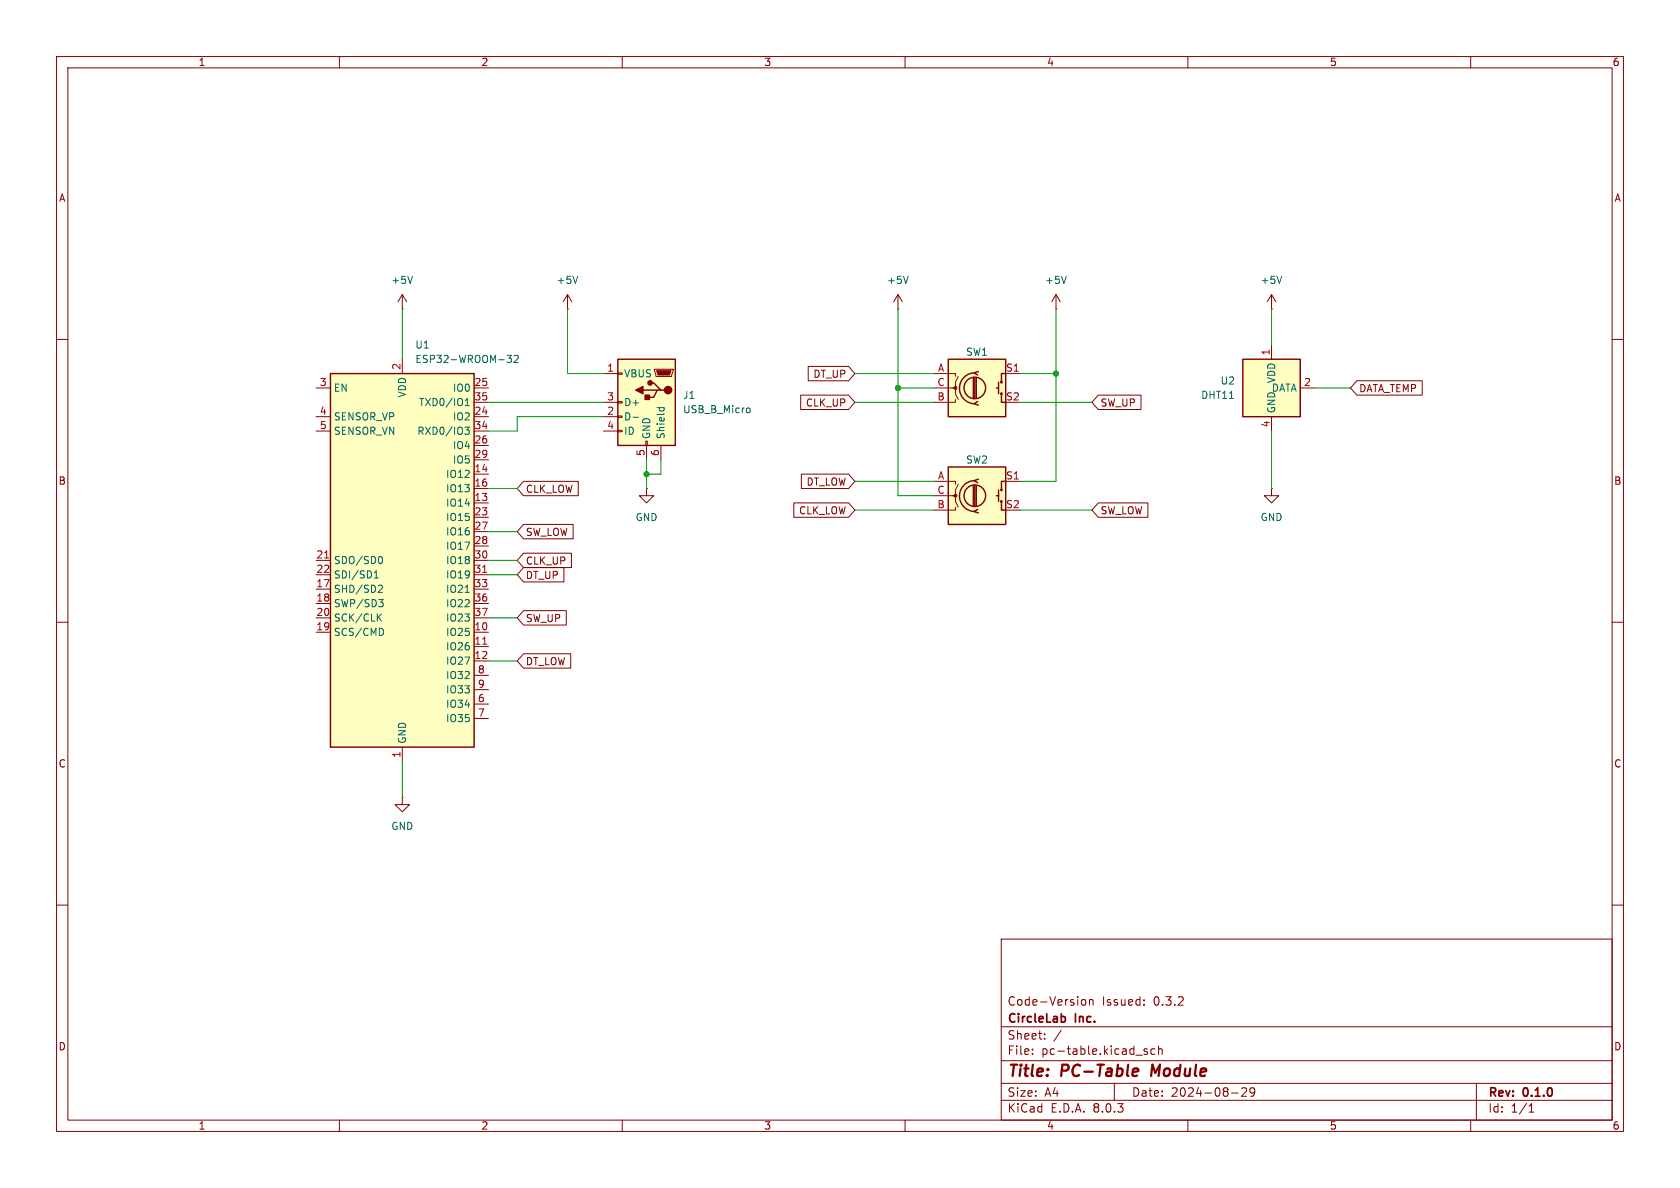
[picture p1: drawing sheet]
<svg xmlns="http://www.w3.org/2000/svg" width="297mm" height="210mm" viewBox="0 0 297 210" stroke-linecap="round" stroke-linejoin="round" font-family="sans-serif">
<g fill="none" stroke="#840000" stroke-width=".18">
<path d="M10 10h277v190h-277zM12 12h273v186h-273zM60 10v2M110 10v2M160 10v2M210 10v2M260 10v2M10 60h2M158.7 54.6h.1M158.7 52.1l-.7 1.2M158.7 52.1v2.5M158.7 52.1l.8 1.2"/>
<path d="M186.7 54.6h.1M186.7 52.1l-.8 1.2M186.7 52.1v2.5M186.7 52.1l.8 1.2M285 60h2M224.8 86.4v1.2h1.3l-1.3 1.3-1.3-1.3h1.3M224.8 86.4h.1M10 110h2M285 110h2M10 160h2M285 160h2M177 166h108v32h-108z"/>
<path d="M191.3 176.8l.4-.1 .3 .3-.1 .6-.2 .1-.4-.1M192.6 176.8l.2-.1 .4 .1v.9M192.6 176.7v1M202.2 176.8v.1M202.2 177.6v.1M60 198v2M110 198v2M160 198v2M177 194.5h108M177 191.5h108M177 187.5h108M177 181.5h108"/>
<path d="M182.5 186.3v.1M182.5 185.5v.1M184.7 183.6v.1M184.7 182.8v.1M187.6 182.1l-1.3 2M197 191.5v3M202.8 185.5l-.3-.1-.3 .2 .1 .2 .5 .2v.3h-.6M204.2 185.5l-.5-.1-.2 .3v.4l.1 .2h.6M204.8 185.5l.2-.1 .4 .1 .1 .9M204.8 184.9v1.5M210 198v2M217.7 193.2h1.2"/>
<path d="M219.5 192.4l.6-.1 .2 .1 .1 .3-.9 1.1h.9M221.8 192.9l-.3 .3h-.3l-.2-.3 .1-.5 .4-.1 .2 .1a.99 .99 0 0 1-.3 1.4h-.3M260 198v2M261 191.5v6.5M270.3 196.6h.9M270.3 195.5l.4-.4v1.5"/>
</g>
<path d="M200.6 188.9l.6 .1v.4l-1 .1M201 190.1l-.6 .1M203.7 188.2l-.2 2" fill="none" stroke="#840000" stroke-width=".4"/>
<path d="M188.1 179.7l.2 .3v.4l-.2 .3" fill="none" stroke="#840000" stroke-width=".3"/>
<path d="M160.6 48.8l-.5 1.3M188.5 48.8l-.4 1.3" fill="none" stroke="#006464" stroke-width=".18"/>
<path d="M219.7 63.5h10.2v10.2h-10.2z" fill="#ffffc2"/>
<path d="M219.7 63.5h10.2v10.2h-10.2z" fill="none" stroke="#840000" stroke-width=".25"/>
<path d="M224.8 54.6h.1M224.8 52.1v2.5M224.8 52.1l-.8 1.2M224.8 52.1l.8 1.2M224.8 61v2.5M224.8 73.7v2.5M229.9 68.6h2.5" fill="none" stroke="#840000" stroke-width=".18"/>
<path d="M226.6 48.8l-.4 1.3" fill="none" stroke="#006464" stroke-width=".18"/>
<path d="M167.6 82.6h10.2v10.1h-10.2z" fill="#ffffc2"/>
<g fill="none" stroke="#840000" stroke-width=".25">
<path d="M167.6 82.6h10.2v10.1h-10.2zM172.1 85.9v3.5M172.3 85a2.73 2.73 0 0 0-2.7 2.7 2.73 2.73 0 0 0 2.7 2.7M172.3 85.9v3.5M172.6 85.9v3.5M172.8 90l-.6 .4 .8 .3M173 84.7l-.8 .3 .6 .3M176.1 87.6h.4M176.5 86.6v2M177 88.6v1.6h.8M177.8 85.1h-.8v1.5"/>
<circle cx="172.3" cy="87.6" r="1.9"/>
<circle cx="177" cy="86.6" r=".13"/>
<circle cx="177" cy="88.6" r=".13"/>
</g>
<circle cx="168.9" cy="87.6" r=".25" fill="#840000" stroke="#840000" stroke-width=".18"/>
<path d="M165.1 85.1h3.8v.5M165.1 87.6h3.8v1l.5 1.1M168.9 89.7v.5h-3.8M169.4 85.6l-.5 1v1h-.5M177.8 85.1h2.5" fill="none" stroke="#840000" stroke-width=".18"/>
<path d="M167.6 63.5h10.2v10.2h-10.2z" fill="#ffffc2"/>
<g fill="none" stroke="#840000" stroke-width=".25">
<path d="M167.6 63.5h10.2v10.2h-10.2zM172.1 66.8v3.6M172.3 65.9a2.73 2.73 0 0 0-2.7 2.7 2.73 2.73 0 0 0 2.7 2.8M172.3 66.8v3.6M172.6 66.8v3.6M172.8 71l-.6 .4 .8 .2M173 65.7l-.8 .2 .6 .4M176.1 68.6h.4M176.5 67.6v2M177 69.6v1.5h.8M177.8 66h-.8v1.6"/>
<circle cx="172.3" cy="68.6" r="1.9"/>
<circle cx="177" cy="69.6" r=".13"/>
<circle cx="177" cy="67.6" r=".13"/>
</g>
<circle cx="168.9" cy="68.6" r=".25" fill="#840000" stroke="#840000" stroke-width=".18"/>
<path d="M165.1 66h3.8v.5M165.1 68.6h3.8v1l.5 1M168.9 70.6v.5h-3.8M169.4 66.5l-.5 1.1v1h-.5M177.8 66h2.5" fill="none" stroke="#840000" stroke-width=".18"/>
<path d="M58.4 66h25.4v66.1h-25.4z" fill="#ffffc2"/>
<path d="M58.4 66h25.4v66.1h-25.4z" fill="none" stroke="#840000" stroke-width=".25"/>
<g fill="none" stroke="#840000" stroke-width=".18">
<path d="M55.9 73.7h2.5M55.9 68.6h2.5M55.9 76.2h2.5M71.1 63.5v2.5M83.8 73.7h2.6M83.8 68.6h2.6M83.8 78.7h2.6M83.8 76.2h2.6M83.8 71.1h2.6M55.9 99.1h2.5M83.8 88.9h2.6M83.8 83.8h2.6"/>
<path d="M83.8 86.4h2.6M83.8 99.1h2.6M83.8 91.4h2.6M83.8 94h2.6M83.8 96.5h2.6M83.8 81.3h2.6M55.9 111.8h2.5M55.9 104.1h2.5M55.9 106.7h2.5M55.9 109.2h2.5M55.9 101.6h2.5M83.8 111.8h2.6"/>
<path d="M83.8 114.3h2.6M83.8 116.8h2.6M83.8 104.1h2.6M83.8 106.7h2.6M83.8 109.2h2.6M83.8 101.6h2.6M83.8 119.4h2.6M71.1 132.1v2.5M83.8 124.5h2.6M83.8 127h2.6M83.8 121.9h2.6"/>
</g>
<path d="M57.4 98.6h.7M85.3 113.9h.8M85.3 101.2h.8" fill="none" stroke="#a90000" stroke-width=".18"/>
<g fill="none" stroke="#006464" stroke-width=".18">
<path d="M82.2 75.5h.8l-.5 .5 .4 .1v.6l-.2 .1-.5-.1M82.2 71.7h.8M82.2 70.8l.4-.4v1.3M89.6 62.8h.8l-.4 .5 .4 .1v.6l-.2 .1-.6-.1M90.9 62.9l.5-.1 .2 .4-.8 .9h.8M67.2 98.4a.68 .68 0 0 1 .4 .6 .68 .68 0 0 1-.4 .6M66.2 102.2h.7M66.2 101.3l.3-.4v1.3M66.9 109.1l.5 .7M67 106h.7l-.4 .5 .4 .1v.4l-.2 .3h-.4M67.1 103.4l.4 .1 .1 .3-.8 .9h.8M67.4 108.5l-.7 .8"/>
<path d="M67.6 111.1l.2 .5-.2 .7M82.2 104.7h.8"/>
</g>
<path d="M109.2 63.5h10.2v15.2h-10.2z" fill="#ffffc2"/>
<path d="M109.2 63.5h10.2v15.2h-10.2zM113.7 69h2.5M114.9 67.7h.7l1.2 1.3h.7M116.8 69h-.6l-.6 1.2h-1.3" fill="none" stroke="#840000" stroke-width=".25"/>
<g fill="#840000" stroke="#840000" stroke-width=".25">
<path d="M112.4 69l1.3-.7v1.3z"/>
<path d="M114 69.9h.8v.7h-.8z"/>
<circle cx="118.1" cy="69" r=".63"/>
<circle cx="114.9" cy="67.7" r=".38"/>
</g>
<g fill="none" stroke="#840000" stroke-width=".18">
<path d="M71.1 54.6h.1M71.1 52.1l-.7 1.2M71.1 52.1v2.5M71.1 52.1l.8 1.2M100.3 54.6h.1M100.3 52.1l-.7 1.2M100.3 52.1v2.5M100.3 52.1l.8 1.2M106.7 66h2.5M106.7 73.7h2.5M106.7 71.1h2.5M106.7 76.2h2.5"/>
<path d="M109.2 76.1h.8v.2h-.8zM109.2 73.5h.8v.3h-.8zM109.2 71h.8v.2h-.8zM109.2 65.9h.8v.3h-.8zM114.2 78h.2v.7h-.2zM114.3 78.7v2.6M115.7 65.3h3.3v.2l-.3 1h-2.7zM116.8 78.7v2.6M141.5 69.8h8.5l1.1 1.3-1.1 1.3h-8.5zM142.9 64.8h7.1l1.1 1.2-1.1 1.3h-7.1zM194.2 69.8h7.5v2.6h-7.5l-1.2-1.3zM239.9 67.3h11.5v2.6h-11.5l-1.1-1.3z"/>
<path d="M92.6 97.8h8.4v2.5h-8.4l-1.2-1.2zM92.6 92.7h8.7v2.6h-8.7l-1.2-1.3zM92.6 85.1h9.6v2.5h-9.6l-1.2-1.2zM114.3 86.4v1.2h1.3l-1.3 1.3-1.3-1.3h1.3M114.3 86.4h.1M140.3 88.9h9.7l1.1 1.3-1.1 1.2h-9.7zM141.7 83.8h8.3l1.1 1.3-1.1 1.3h-8.3zM194.2 88.9h8.7v2.5h-8.7l-1.2-1.2zM92.6 107.9h7.5v2.6h-7.5l-1.2-1.3zM92.6 115.6h8.3v2.5h-8.3l-1.2-1.3zM92.6 100.3h7.1v2.6h-7.1l-1.2-1.3zM71.1 141v1.2h1.3l-1.3 1.3-1.3-1.3h1.3"/>
<path d="M71.1 141h.1"/>
</g>
<path d="M116.1 65.5h2.5l-.2 .8h-2.1z" fill="#840000" stroke="#840000" stroke-width=".18"/>
<path d="M72.9 48.8l-.4 1.3M102.1 48.8l-.4 1.3M111.9 73.8h1M116.1 72.1h1.3M116.6 72.1v.3M117.4 72.1v.3M132.2 72.1l.3 .1 .1 .2v.4l-.4 .2" fill="none" stroke="#006464" stroke-width=".18"/>
<g fill="none" stroke="#009600" stroke-width=".18">
<path d="M71.1 54.6v8.9M100.3 54.6v11.4h6.4M158.7 54.6v33h6.4M186.7 54.6v30.5h-6.4M224.8 54.6v6.4M86.4 71.1h20.3M106.7 73.7h-15.3v2.5h-5M151.1 66h14M151.1 71.1h14M158.7 68.6h6.4M180.3 66h6.4M180.3 71.1h12.7"/>
<path d="M224.8 76.2v10.2M232.4 68.6h6.4M86.4 86.4h5M86.4 94h5M86.4 99.1h5M114.3 81.3v5.1M116.8 81.3v2.5h-2.5M151.1 85.1h14M151.1 90.2h14M180.3 90.2h12.7M86.4 109.2h5M86.4 101.6h5"/>
<path d="M86.4 116.8h5M71.1 134.6v6.4"/>
</g>
<g fill="#009600" stroke="#009600" stroke-width=".18">
<circle cx="186.7" cy="66" r=".46"/>
<circle cx="158.7" cy="68.6" r=".46"/>
<circle cx="114.3" cy="83.8" r=".46"/>
</g>
<g font-size="2.8" fill="#840000">
<text x="178" y="190.9">Title:</text>
<text x="187.7" y="190.9">PC-Table</text>
<text x="204.4" y="190.9">Module</text>
</g>
<g font-size="2.1" fill="#840000">
<text x="178" y="178">Code-Version</text>
<text x="194.8" y="178">Issued:</text>
<text x="204" y="178">0.3.2</text>
<text x="178" y="184">Sheet:</text>
<text x="178" y="181.2">CircleLab</text>
<text x="190.2" y="181.2">Inc.</text>
<text x="178" y="186.7">File:</text>
<text x="184.1" y="186.7">pc-table.kicad_sch</text>
<text x="178" y="196.9">KiCad</text>
<text x="178" y="194.1">Size:</text>
<text x="184.7" y="194.1">A4</text>
<text x="185.7" y="196.9">E.D.A.</text>
<text x="193.3" y="196.9">8.0.3</text>
<text x="200" y="194.1">Date:</text>
<text x="207" y="194.1">2024-08-29</text>
<text x="263" y="194.3">Rev:</text>
<text x="263" y="196.9">Id:</text>
<text x="267.1" y="196.9">1/1</text>
<text x="269.4" y="194.3">0.1.0</text>
</g>
<g font-size="1.8" fill="#840000">
<text x="35" y="11.9">1</text>
<text x="85" y="11.9">2</text>
<text x="135" y="11.9">3</text>
<text x="185" y="11.9">4</text>
<text x="235" y="11.9">5</text>
<text x="285" y="11.9">6</text>
<text x="10.3" y="35.9">A</text>
<text x="285.3" y="35.9">A</text>
<text x="143.7" y="67">DT_UP</text>
<text x="240.2" y="69.5">DATA_TEMP</text>
<text x="142.4" y="72.1">CLK_UP</text>
<text x="194.5" y="72.1">SW_UP</text>
<text x="10.3" y="85.9">B</text>
<text x="92.9" y="87.3">CLK_LOW</text>
<text x="142.5" y="86">DT_LOW</text>
<text x="285.3" y="85.9">B</text>
<text x="92.9" y="94.9">SW_LOW</text>
<text x="141.2" y="91.1">CLK_LOW</text>
<text x="194.5" y="91.1">SW_LOW</text>
<text x="92.9" y="100">CLK_UP</text>
<text x="92.9" y="102.6">DT_UP</text>
<text x="92.9" y="110.2">SW_UP</text>
<text x="92.9" y="117.8">DT_LOW</text>
<text x="10.3" y="135.9">C</text>
<text x="285.3" y="135.9">C</text>
<text x="10.3" y="185.9">D</text>
<text x="285.3" y="185.9">D</text>
<text x="35" y="199.9">1</text>
<text x="85" y="199.9">2</text>
<text x="135" y="199.9">3</text>
<text x="185" y="199.9">4</text>
<text x="235" y="199.9">5</text>
<text x="285" y="199.9">6</text>
</g>
<g font-size="1.8" fill="#006464">
<text x="69.1" y="50.4">+5V</text>
<text x="98.3" y="50.4">+5V</text>
<text x="156.7" y="50.4">+5V</text>
<text x="184.7" y="50.4">+5V</text>
<text x="222.8" y="50.4">+5V</text>
<text x="73.3" y="61.8">U1</text>
<text x="73.3" y="64.4">ESP32-WROOM-32</text>
<text x="170.7" y="63.1">SW1</text>
<text x="58.9" y="69.4">EN</text>
<text x="72" y="70.4" transform="rotate(-90 72 70.4)">VDD</text>
<text x="74" y="72">TXD0/IO1</text>
<text x="80" y="69.4">IO0</text>
<text x="110.2" y="66.9">VBUS</text>
<text x="110.2" y="72">D+</text>
<text x="120.7" y="70.7">J1</text>
<text x="212.2" y="70.7">DHT11</text>
<text x="215.7" y="68.2">U2</text>
<text x="224.7" y="69.4">DATA</text>
<text x="225.7" y="67.8" transform="rotate(-90 225.7 67.8)">VDD</text>
<text x="58.9" y="74.5">SENSOR_VP</text>
<text x="58.9" y="77.1">SENSOR_VN</text>
<text x="73.7" y="77.1">RXD0/IO3</text>
<text x="80" y="74.5">IO2</text>
<text x="110.2" y="74.5">D-</text>
<text x="110.2" y="77.1">ID</text>
<text x="115.2" y="77.7" transform="rotate(-90 115.2 77.7)">GND</text>
<text x="117.7" y="77.7" transform="rotate(-90 117.7 77.7)">Shield</text>
<text x="120.7" y="73.3">USB_B_Micro</text>
<text x="225.7" y="73.2" transform="rotate(-90 225.7 73.2)">GND</text>
<text x="80" y="79.6">IO4</text>
<text x="80" y="82.1">IO5</text>
<text x="170.7" y="82.1">SW2</text>
<text x="78.8" y="89.8">IO14</text>
<text x="78.8" y="84.7">IO12</text>
<text x="78.8" y="87.2">IO13</text>
<text x="78.8" y="92.3">IO15</text>
<text x="78.8" y="94.8">IO16</text>
<text x="112.3" y="92.3">GND</text>
<text x="222.8" y="92.3">GND</text>
<text x="58.9" y="99.9">SDO/SD0</text>
<text x="78.8" y="97.4">IO17</text>
<text x="78.8" y="99.9">IO18</text>
<text x="58.9" y="105">SHD/SD2</text>
<text x="58.9" y="107.5">SWP/SD3</text>
<text x="58.9" y="102.5">SDI/SD1</text>
<text x="78.8" y="102.5">IO19</text>
<text x="78.8" y="105">IO21</text>
<text x="78.8" y="107.5">IO22</text>
<text x="58.9" y="112.6">SCS/CMD</text>
<text x="58.9" y="110.1">SCK/CLK</text>
<text x="78.8" y="112.6">IO25</text>
<text x="78.8" y="110.1">IO23</text>
<text x="78.8" y="115.2">IO26</text>
<text x="78.8" y="117.7">IO27</text>
<text x="78.8" y="125.3">IO34</text>
<text x="78.8" y="120.2">IO32</text>
<text x="78.8" y="122.8">IO33</text>
<text x="72" y="131.6" transform="rotate(-90 72 131.6)">GND</text>
<text x="78.8" y="127.9">IO35</text>
<text x="69.1" y="146.9">GND</text>
</g>
<g font-size="1.8" fill="#a90000">
<text x="70.9" y="65.5" transform="rotate(-90 70.9 65.5)">2</text>
<text x="107.2" y="65.8">1</text>
<text x="165.7" y="65.8">A</text>
<text x="177.8" y="65.8">S1</text>
<text x="224.5" y="62.9" transform="rotate(-90 224.5 62.9)">1</text>
<text x="56.4" y="68.3">3</text>
<text x="83.8" y="68.3">25</text>
<text x="83.8" y="70.9">35</text>
<text x="107.2" y="70.9">3</text>
<text x="165.6" y="70.9">B</text>
<text x="165.6" y="68.3">C</text>
<text x="177.8" y="70.9">S2</text>
<text x="230.4" y="68.3">2</text>
<text x="56.4" y="73.4">4</text>
<text x="56.4" y="75.9">5</text>
<text x="83.8" y="73.4">24</text>
<text x="83.8" y="75.9">34</text>
<text x="107.2" y="73.4">2</text>
<text x="107.2" y="75.9">4</text>
<text x="224.5" y="75.6" transform="rotate(-90 224.5 75.6)">4</text>
<text x="83.8" y="83.6">14</text>
<text x="83.8" y="78.5">26</text>
<text x="83.8" y="81">29</text>
<text x="114" y="80.7" transform="rotate(-90 114 80.7)">5</text>
<text x="116.6" y="80.7" transform="rotate(-90 116.6 80.7)">6</text>
<text x="83.8" y="88.6">13</text>
<text x="83.8" y="86.1">16</text>
<text x="165.6" y="89.9">B</text>
<text x="165.6" y="87.4">C</text>
<text x="165.7" y="84.8">A</text>
<text x="177.8" y="84.8">S1</text>
<text x="177.8" y="89.9">S2</text>
<text x="83.8" y="91.2">23</text>
<text x="83.8" y="93.7">27</text>
<text x="55.8" y="98.8">21</text>
<text x="55.8" y="101.3">22</text>
<text x="83.8" y="96.3">28</text>
<text x="83.8" y="98.8">30</text>
<text x="83.8" y="101.3">31</text>
<text x="55.8" y="103.9">17</text>
<text x="55.8" y="106.4">18</text>
<text x="83.8" y="103.9">33</text>
<text x="83.8" y="106.4">36</text>
<text x="55.8" y="111.5">19</text>
<text x="55.8" y="109">20</text>
<text x="83.8" y="111.5">10</text>
<text x="83.8" y="109">37</text>
<text x="83.8" y="114">11</text>
<text x="83.8" y="116.6">12</text>
<text x="84.4" y="119.1">8</text>
<text x="84.4" y="124.2">6</text>
<text x="84.4" y="121.7">9</text>
<text x="84.4" y="126.7">7</text>
<text x="70.9" y="134.1" transform="rotate(-90 70.9 134.1)">1</text>
</g>
</svg>
